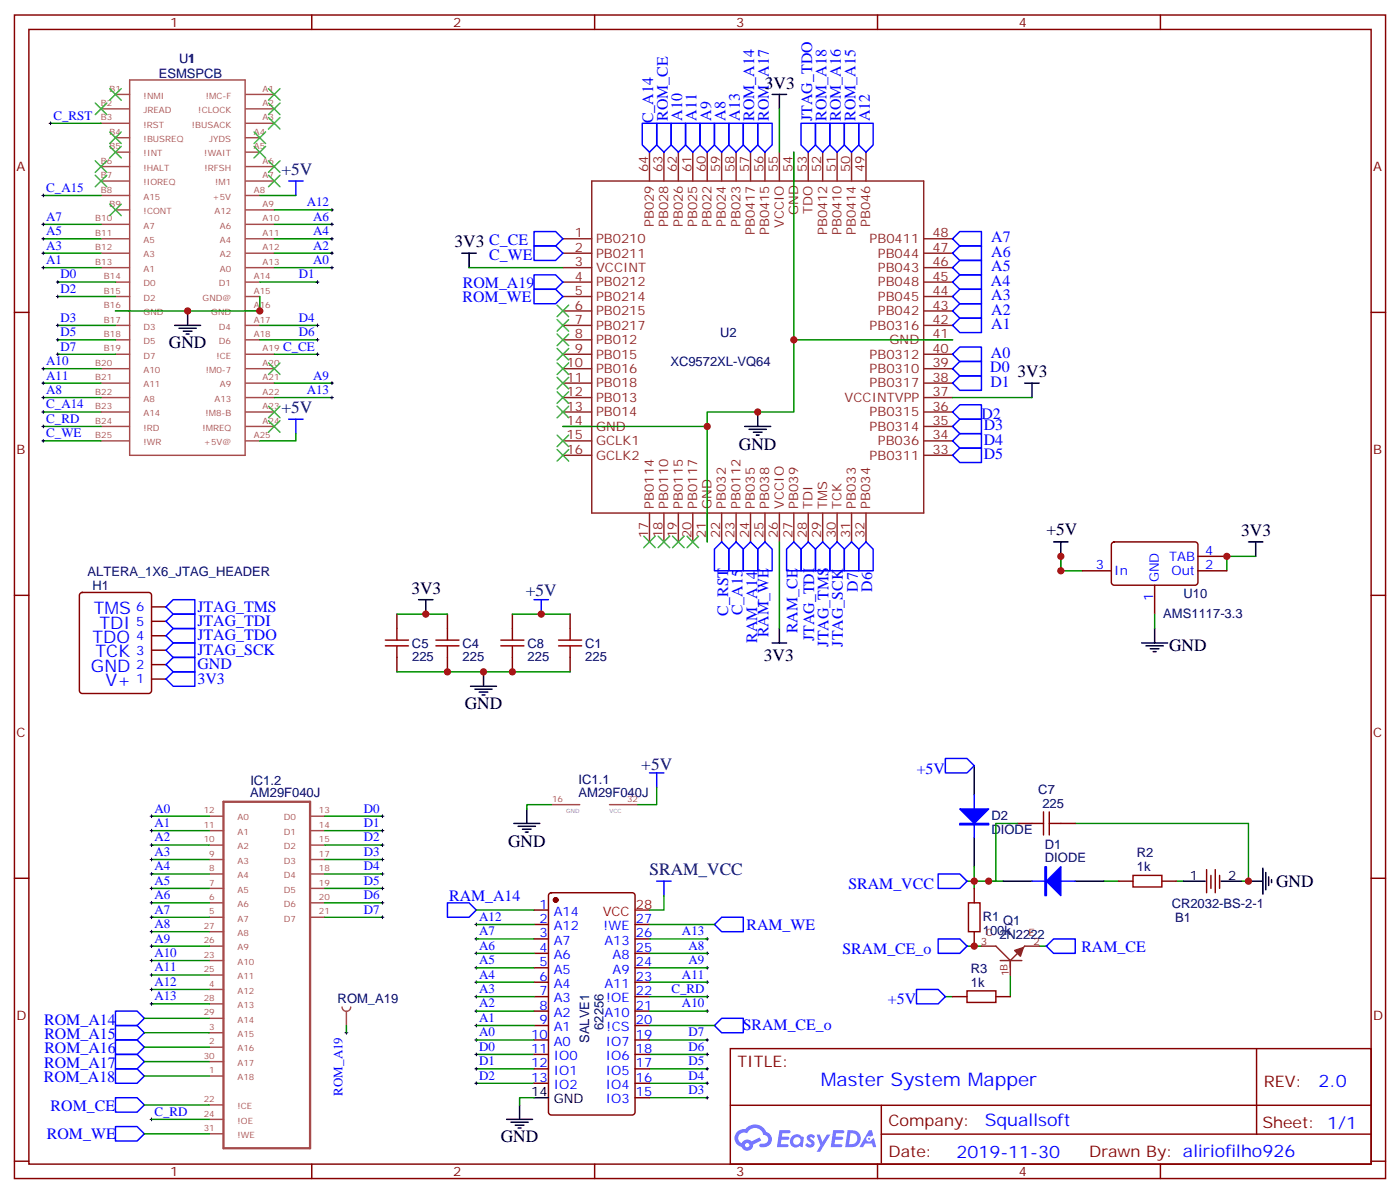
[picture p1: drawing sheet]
<svg xmlns="http://www.w3.org/2000/svg" width="342mm" height="292mm" viewBox="0 0 342 292" stroke-linecap="round" stroke-linejoin="round" font-family="sans-serif">
<g fill="none" stroke="#870000" stroke-width=".35">
<path d="M3.5 3.7h335.2v284.3h-335.2zM7.1 7.2h328v277.3h-328zM76.2 3.7v3.5M145.3 3.7v3.5M214.5 3.7v3.5M283.6 3.7v3.5M3.5 76.3h3.6M335.1 76.3h3.6M3.5 145.5h3.6M335.1 145.5h3.6M3.5 214.6h3.6M335.1 214.6h3.6"/>
<path d="M178.5 256.3h156.6v28.2h-156.6zM307.1 256.3v20.9M178.5 270.1h156.5M215.4 277.2h119.6M215.4 270.1v14.1M3.5 283.8h3.6M76.2 284.5v3.5M145.3 284.5v3.5M214.5 284.5v3.5M283.6 284.5v3.5M335.1 283.8h3.6"/>
</g>
<g fill="#5487ff">
<path d="M197.5 277.4a1.22 1.22 0 0 1 1.7 .3l-.4 .6a.47 .47 0 0 0-.3-.4 .47 .47 0 0 0-.5 .2v.1a1.3 1.3 0 0 1 1 1.7 1.39 1.39 0 0 1-2.2-.1l.5-.5 .7 .4a.29 .29 0 0 0 .3-.2 .29 .29 0 0 0-.2-.4 1.04 1.04 0 0 1-.6-1.7z"/>
<path d="M190.5 276.2h2.4a.37 .37 0 0 1 .3 .4 .37 .37 0 0 1-.3 .3h-1.7l-.1 .9h1.5l.3 .3-.3 .4h-1.6l-.2 1.1h1.5a.36 .36 0 0 1 .4 .4 .36 .36 0 0 1-.3 .3h-2.5z"/>
<path d="M203.6 276.2h2.4a.37 .37 0 0 1 .4 .4 .37 .37 0 0 1-.4 .3h-1.6l-.2 .9h1.6l.3 .3-.4 .4h-1.6l-.1 1.1h1.5a.36 .36 0 0 1 .4 .4 .36 .36 0 0 1-.4 .3h-2.4z"/>
<path d="M212.4 276.2h.7l.3 1.2-.6 .4a.69 .69 0 0 0-1 .2 .69 .69 0 0 0 .4 1 .69 .69 0 0 0 .9-.6l.5-.3 .6 2.2h-.8l-.2-.9h-1.8l-.5 .9h-.8z"/>
<path d="M199.6 277.3h.8l.6 1.8 1.1-1.8h.9l-2.6 4.2h-.8l.9-1.6z"/>
<path d="M207.2 276.2l-.6 4.1h1.3a2.11 2.11 0 0 0 2.5-2.1 2.11 2.11 0 0 0-2.5-2zM207.9 276.9a1.39 1.39 0 0 1 1.7 1.4 1.39 1.39 0 0 1-1.8 1.3h-.3z"/>
<path d="M193.5 277.8a1.47 1.47 0 0 0-.1 2.1 1.47 1.47 0 0 0 2.1 .1l.7 .3 .3-2.3-.2-.2h-.4a1.49 1.49 0 0 0-2.4 0zM194.2 278.2a.92 .92 0 0 1 1.5 .5 .92 .92 0 0 1-1.3 1 .9 .9 0 0 1-.2-1.5z"/>
<path d="M180.2 276.6a2.18 2.18 0 0 0 1.1 3.7 1.44 1.44 0 0 0 1.6 .9 1.44 1.44 0 0 0 1.2-1.5l2-1-.5-.7-1.9 .9a1.47 1.47 0 0 0-2.4 .5 1.39 1.39 0 0 1-.7-2 1.39 1.39 0 0 1 2-.4 2.12 2.12 0 0 1 2.2-1.3 2.12 2.12 0 0 1 1.9 1.6 1.07 1.07 0 0 1 1.1 1.1 1.07 1.07 0 0 1-1 1.1h-.7a.43 .43 0 0 0-.5 .4 .43 .43 0 0 0 .4 .4 1.98 1.98 0 0 0 2.5-1.2 1.98 1.98 0 0 0-1.2-2.5 2.98 2.98 0 0 0-5.1-.7l-1.1 .1zM182.1 279.9a.55 .55 0 0 1 1.1 0 .55 .55 0 0 1-1.1 0z"/>
<circle cx="212.4" cy="278.3" r=".26"/>
</g>
<g fill="none" stroke="#a64a4a" stroke-width=".35">
<path d="M31.7 19.5h28.2v91.8h-28.2zM24.7 26.6h6.9M24.7 30.1h6.9M28.2 23.1h3.5M28.2 33.7h3.5M28.2 37.2h3.5M60 33.7h3.5M60 37.2h3.5M60.1 23.1h6.9M60.1 26.6h6.9M60.1 30.1h6.9M24.7 40.7h6.9"/>
<path d="M24.7 44.2h6.9M24.7 47.8h6.9M24.7 54.8h6.9M24.7 58.3h6.9M28.2 51.3h3.5M60 47.8h3.5M60.1 40.7h6.9M60.1 44.2h6.9M60.1 51.3h6.9M60.1 54.8h6.9M60.1 58.3h6.9M24.7 61.9h6.9"/>
<path d="M24.7 65.4h6.9M28.2 68.9h3.5M28.2 72.5h3.5M28.2 76h3.5M28.2 79.5h3.5M60 68.9h3.5M60 72.5h3.5M60 76h3.5M60 79.5h3.5M60.1 61.9h6.9M60.1 65.4h6.9M24.7 90.1h6.9"/>
<path d="M24.7 93.6h6.9M24.7 97.2h6.9M28.2 83h3.5M28.2 86.6h3.5M60 83h3.5M60.1 86.6h6.9M60.1 90.1h6.9M60.1 93.6h6.9M60.1 97.2h6.9M24.7 100.7h6.9M24.7 104.2h6.9M24.7 107.7h6.9"/>
<path d="M60 107.7h3.5M60.1 100.7h6.9M60.1 104.2h6.9M51.2 199.5h3.4M75.9 199.5h3.5M134.8 196.6h6.9M149 196.6h6.9M51.2 217.1h3.4M51.2 213.6h3.4M51.2 210h3.4M51.2 206.5h3.4M51.2 203h3.4"/>
<path d="M75.9 217.1h3.5M75.9 213.6h3.5M75.9 210h3.5M75.9 206.5h3.5M75.9 203h3.5M51.2 224.2h3.4M51.2 220.6h3.4M51.2 234.7h3.4M51.2 238.3h3.4M51.2 231.2h3.4M51.2 227.7h3.4M75.9 224.2h3.5"/>
<path d="M75.9 220.6h3.5M51.2 241.8h3.4M51.2 245.3h3.4M51.2 248.8h3.4M51.2 252.4h3.4M51.2 255.9h3.4M51.2 259.4h3.4M84.7 247.1v3.5M85.7 246.1a1.06 1.06 0 0 1-1 1 1.06 1.06 0 0 1-1.1-1M51.2 277.1h3.4M51.2 270h3.4M51.2 273.5h3.4"/>
<path d="M51.2 263h3.4"/>
</g>
<g fill="none" stroke="#000" stroke-width=".35">
<path d="M188.7 23.1h3.6M190.5 23.1v3.5M42.7 79.5h6.3M45.9 76v3.5M112.9 61.9h3.5M114.7 61.9v3.5M43.7 80.2h4.3M44.8 80.9h2.1M45.5 81.6h.7M250.5 93.6h3.5M252.2 93.6v3.6M182 104.2h6.4"/>
<path d="M183.1 104.9h4.2M184.1 105.6h2.2M184.9 106.3h.7M185.2 100.7v3.5M257.5 132.4h3.6M259.3 132.4v3.6M305.2 132.4h3.5M306.9 132.4v3.6M102.3 146.5h3.5M104.1 146.5v3.6M188.7 157.1h3.6M190.5 153.6v3.5"/>
<path d="M279 157.1h6.4M280.1 157.8h4.2M281.2 158.5h2.1M281.9 159.2h.7M282.2 153.6v3.5M115 167.7h6.4M116.1 168.4h4.2M117.1 169.1h2.1M117.8 169.8h.7M118.2 164.2v3.5M128.8 197.7v3.5M238.1 187.1v7.1"/>
<path d="M125.6 201.2h6.3M126.6 201.9h4.3M127.7 202.6h2.1M128.4 203.3h.7M238.1 204.8v7M245.2 215.3h7M262.8 215.3h7.1M289.3 215.3h5.3M298.4 215.3h5M305.2 215.3h3.5M308.7 212.2v6.3M309.4 213.2v4.3"/>
<path d="M310.1 214.3v2.1M310.8 215v.7M123.8 273.5h6.4M124.9 274.2h4.2M125.9 275h2.2M126.6 275.7h.8M127 270v3.5M130.5 268.3h3.6"/>
</g>
<g fill="none" stroke="#8c2424" stroke-width=".35">
<path d="M158.7 37.2v7M162.3 37.2v7M165.8 37.2v7M169.3 37.2v7M172.9 37.2v7M176.4 37.2v7M179.9 37.2v7M183.4 37.2v7M187 37.2v7M190.5 37.2v7M194 37.2v7M197.6 37.2v7"/>
<path d="M201.1 37.2v7M204.6 37.2v7M208.1 37.2v7M211.7 37.2v7M137.6 58.3h7M144.6 44.2h81.2v81.2h-81.2zM225.8 58.3h7M137.6 61.9h7M137.6 65.4h7M137.6 68.9h7M137.6 72.5h7M137.6 76h7"/>
<path d="M137.6 79.5h7M225.8 61.9h7M225.8 65.4h7M225.8 68.9h7M225.8 72.5h7M225.8 76h7M225.8 79.5h7M137.6 83h7M137.6 86.6h7M137.6 90.1h7M137.6 93.6h7M137.6 97.2h7"/>
<path d="M225.8 83h7M225.8 86.6h7M225.8 90.1h7M225.8 93.6h7M225.8 97.2h7M137.6 100.7h7M137.6 104.2h7M137.6 107.7h7M137.6 111.3h7M225.8 100.7h7M225.8 104.2h7M225.8 107.7h7"/>
<path d="M225.8 111.3h7M158.7 125.4v7M162.3 125.4v7M165.8 125.4v7M169.3 125.4v7M172.9 125.4v7M176.4 125.4v7M179.9 125.4v7M183.4 125.4v7M187 125.4v7M190.5 125.4v7M194 125.4v7"/>
<path d="M197.6 125.4v7M201.1 125.4v7M204.6 125.4v7M208.1 125.4v7M211.7 125.4v7M239.9 231.2h3.5l3.5 3.5M244.5 234.7h5.3M246.9 234.7v1.8M246.9 234.7v3.6M248.7 233l-1.8 1.7M254 231.2h-3.5l-.4 .4"/>
</g>
<g fill="none" stroke="#008700" stroke-width=".35">
<path d="M12.3 30.1h12.4M190.5 26.6v10.6M194 37.2v63.5h-21.1v31.7M10.6 58.3h14.1M10.6 54.8h14.1M10.6 47.8h14.1M63.5 47.8h8.8M67 58.3h14.1M67 54.8h14.1M67 51.3h14.1M10.6 65.4h14.1M10.6 61.9h14.1"/>
<path d="M14.1 68.9h14.1M14.1 72.5h14.1M14.1 79.5h14.1M63.5 72.5v3.5h-35.3M63.5 68.9h14.1M63.5 79.5h14.1M67 65.4h14.1M67 61.9h14.1M114.7 65.4h22.9M10.6 93.6h14.1M10.6 97.2h14.1M10.6 90.1h14.1"/>
<path d="M14.1 83h14.1M14.1 86.6h14.1M63.5 83h14.1M67 86.6h10.6M67 93.6h14.1M67 97.2h14.1M194 83h38.8M232.8 97.2h19.4M10.6 104.2h14.1M10.6 100.7h14.1M10.6 107.7h14.1M72.3 106v1.7h-8.8"/>
<path d="M137.6 104.2h35.3M190.5 132.4v21.2M259.3 139.5v-3.5v3.5h5.3M306.9 136h-7v3.5M97 150.1h12.4M125.2 150.1h14.1M282.2 150.1v3.5M97 164.2h42.3M37 199.5h14.2M79.4 199.5h14.1M134.8 196.6h-6v1.1M160.5 192.4v4.2h-4.6"/>
<path d="M37 217.1h14.2M37 213.6h14.2M37 210h14.2M37 203h14.2M37 206.5h14.2M79.4 217.1h14.1M79.4 213.6h14.1M79.4 210h14.1M79.4 203h14.1M79.4 206.5h14.1M162.3 218.9v3.5h-3.6M238.1 211.8v5.3"/>
<path d="M241.7 215.3h3.5M248.7 201.2h-5.3v14.1h-7M262.8 201.2h42.4v14.1h-1.8M269.9 215.3h3.5M287.5 215.3h1.8M37 231.2h14.2M37 238.3h14.2M37 227.7h14.2M37 234.7h14.2M37 224.2h14.2M37 220.6h14.2M79.4 224.2h14.1"/>
<path d="M79.4 220.6h14.1M116.4 225.9h14.1M116.4 222.4h14.1M116.4 229.4h14.1M116.4 236.5h14.1M116.4 233h14.1M158.7 225.9h15.9M158.7 229.4h14.2M158.7 236.5h14.2M158.7 233h14.2M236.4 231.2h3.5M246.9 238.3v5.3"/>
<path d="M254 231.2h1.8M35.3 259.4h15.9M35.3 248.8h15.9M35.3 252.4h15.9M35.3 255.9h15.9M37 245.3h14.2M37 241.8h14.2M84.7 250.6v1.8M116.4 257.7h14.1M116.4 254.1h14.1M116.4 243.6h14.1M116.4 240h14.1"/>
<path d="M116.4 247.1h14.1M116.4 250.6h14.1M158.7 257.7h14.2M158.7 254.1h14.2M158.7 243.6h14.2M158.7 240h14.2M158.7 247.1h14.2M158.7 250.6h15.9M231.1 243.6h1.7M35.3 270h15.9M35.3 277.1h15.9M35.3 263h15.9"/>
<path d="M37 273.5h14.2M116.4 261.2h14.1M116.4 264.7h14.1M130.5 268.3h-3.5v1.7M158.7 261.2h14.2M158.7 264.7h14.2M158.7 268.3h14.2"/>
</g>
<g fill="none" stroke="#000" stroke-width=".24">
<path d="M12 30.1h.7M12.3 29.8v.7M10.2 58.3h.7M10.2 54.8h.7M10.2 47.8h.7M10.6 47.4v.7M10.6 54.5v.7M10.6 58v.7M80.8 58.3h.7M80.8 54.8h.7M80.8 51.3h.7M81.1 50.9v.7"/>
<path d="M81.1 54.5v.7M81.1 58v.7M10.2 65.4h.7M10.2 61.9h.7M10.6 61.5v.7M10.6 65.1v.7M13.8 68.9h.7M13.8 72.5h.7M13.8 79.5h.7M14.1 68.6v.7M14.1 72.1v.7M14.1 79.2v.7"/>
<path d="M77.3 68.9h.7M77.3 79.5h.7M77.6 68.6v.7M77.6 79.2v.7M80.8 65.4h.7M80.8 61.9h.7M81.1 61.5v.7M81.1 65.1v.7M10.2 97.2h.7M10.2 93.6h.7M10.2 90.1h.7M10.6 89.7v.8"/>
<path d="M10.6 93.3v.7M10.6 96.8v.7M13.8 83h.7M13.8 86.6h.7M14.1 82.7v.7M14.1 86.2v.7M77.3 83h.7M77.3 86.6h.7M77.6 82.7v.7M77.6 86.2v.7M80.8 97.2h.7M80.8 93.6h.7"/>
<path d="M81.1 93.3v.7M81.1 96.8v.7M10.2 100.7h.7M10.2 104.2h.7M10.2 107.7h.7M10.6 100.3v.7M10.6 103.9v.7M10.6 107.4v.7M36.7 199.5h.7M37 199.1v.7M93.1 199.5h.7M93.5 199.1v.7"/>
<path d="M36.7 213.6h.7M36.7 217.1h.7M36.7 210h.7M36.7 203h.7M36.7 206.5h.7M37 202.6v.7M37 206.2v.7M37 209.7v.7M37 213.2v.7M37 216.7v.8M93.1 213.6h.7M93.1 217.1h.7"/>
<path d="M93.1 210h.7M93.1 203h.7M93.1 206.5h.7M93.5 202.6v.7M93.5 206.2v.7M93.5 209.7v.7M93.5 213.2v.7M93.5 216.7v.8M36.7 227.7h.7M36.7 231.2h.7M36.7 238.3h.7M36.7 234.7h.7"/>
<path d="M36.7 220.6h.7M36.7 224.2h.7M37 220.3v.7M37 223.8v.7M37 227.3v.7M37 230.9v.7M37 234.4v.7M37 237.9v.7M93.1 220.6h.7M93.1 224.2h.7M93.5 220.3v.7M93.5 223.8v.7"/>
<path d="M116.1 229.4h.7M116.1 225.9h.7M116.1 236.5h.7M116.1 233h.7M116.4 225.6v.7M116.4 229.1v.7M116.4 232.6v.7M116.4 236.1v.8M116.4 239.7v.7M172.5 229.4h.7M172.5 236.5h.7M172.5 233h.7"/>
<path d="M172.9 229.1v.7M172.9 232.6v.7M172.9 236.1v.8M172.9 239.7v.7M36.7 245.3h.7M36.7 241.8h.7M37 241.4v.7M37 245v.7M84.3 252.4h.7M84.7 252v.7M116.1 257.7h.7M116.1 254.1h.7"/>
<path d="M116.1 243.6h.7M116.1 240h.7M116.1 247.1h.7M116.1 250.6h.7M116.4 243.2v.7M116.4 246.7v.7M116.4 250.3v.7M116.4 253.8v.7M116.4 257.3v.7M172.5 257.7h.7M172.5 254.1h.7M172.5 243.6h.7"/>
<path d="M172.5 240h.7M172.5 247.1h.7M172.9 243.2v.7M172.9 246.7v.7M172.9 253.8v.7M172.9 257.3v.7M36.7 273.5h.7M37 273.2v.7M116.1 261.2h.7M116.1 264.7h.7M116.4 260.8v.7M116.4 264.4v.7"/>
<path d="M172.5 261.2h.7M172.5 264.7h.7M172.5 268.3h.7M172.9 260.8v.7M172.9 264.4v.7M172.9 267.9v.7"/>
</g>
<g fill="none" stroke="#a10000" stroke-width=".35">
<path d="M94.2 156.4h5.6M94.2 157.8h5.6M97 153.6v2.8M97 157.8v2.9M106.5 156.4h5.7M106.5 157.8h5.7M109.4 153.6v2.8M109.4 157.8v2.9M122.4 156.4h5.7M122.4 157.8h5.7M125.2 153.6v2.8M125.2 157.8v2.9"/>
<path d="M136.5 156.4h5.7M136.5 157.8h5.7M139.3 153.6v2.8M139.3 157.8v2.9M255.1 198.4v5.6M256.5 198.4v5.6M252.2 201.2h2.9M256.5 201.2h2.8M276.9 213.9h7.1v2.8h-7.1zM236.7 220.6h2.8v7.1h-2.8zM236.4 242.1h7v2.9h-7z"/>
</g>
<g fill="none" stroke="#870000" stroke-width=".35">
<path d="M264.6 139.5h7M271.9 132.6l.4-.2h19.8a.71 .71 0 0 1 .7 .7v9.2a.76 .76 0 0 1-.7 .7h-19.8a.76 .76 0 0 1-.7-.7v-9.2zM292.8 139.5h7.1M292.8 136h7.1M19.6 145l.5-.2h16.2a.71 .71 0 0 1 .7 .7v23.3a.76 .76 0 0 1-.7 .7h-16.2a.76 .76 0 0 1-.7-.7v-23.3zM37 158.9h3.6M37 155.4h3.6M37 151.8h3.6M37 148.3h3.6M97 150.1v3.5M109.4 150.1v3.5M125.2 150.1v3.5"/>
<path d="M139.3 150.1v3.5M282.2 143v7.1M37 165.9h3.6M37 162.4h3.6M97 160.7v3.5M109.4 160.7v3.5M125.2 160.7v3.5M139.3 160.7v3.5M134.3 218.4l.5-.2h19.7a.71 .71 0 0 1 .7 .7v52.9a.76 .76 0 0 1-.7 .7h-19.7a.76 .76 0 0 1-.7-.7v-52.9zM238.1 217.1v3.5M248.7 201.2h3.5M259.3 201.2h3.5"/>
<path d="M273.4 215.3h3.5M284 215.3h3.5M294.9 212.5v5.7M296 213.9v3.2M297 212.5v5.7M298.1 213.9v3.2M130.5 222.4h3.6M130.5 225.9h3.6M130.5 229.4h3.6M130.5 233h3.6M130.5 236.5h3.6M155.2 225.9h3.5"/>
<path d="M155.2 229.4h3.5M155.2 233h3.5M155.2 236.5h3.5M238.1 227.7v3.5M130.5 243.6h3.6M130.5 240h3.6M130.5 247.1h3.6M130.5 250.6h3.6M130.5 254.1h3.6M130.5 257.7h3.6M155.2 243.6h3.5M155.2 240h3.5"/>
<path d="M155.2 247.1h3.5M155.2 250.6h3.5M155.2 254.1h3.5M155.2 257.7h3.5M232.8 243.6h3.6M243.4 243.6h3.5M130.5 261.2h3.6M130.5 264.7h3.6M155.2 261.2h3.5M155.2 264.7h3.5M155.2 268.3h3.5"/>
</g>
<g fill="none" stroke="#00f" stroke-width=".35">
<path d="M157 30.1h3.5v5.3l-1.8 1.8-1.7-1.8zM160.5 30.1h3.5v5.3l-1.7 1.8-1.8-1.8zM164 30.1h3.6v5.3l-1.8 1.8-1.8-1.8zM167.6 30.1h3.5v5.3l-1.8 1.8-1.7-1.8zM171.1 30.1h3.5v5.3l-1.7 1.8-1.8-1.8zM174.6 30.1h3.6v5.3l-1.8 1.8-1.8-1.8zM178.2 30.1h3.5v5.3l-1.8 1.8-1.7-1.8zM181.7 30.1h3.5v5.3l-1.8 1.8-1.7-1.8zM185.2 30.1h3.5v5.3l-1.7 1.8-1.8-1.8zM195.8 30.1h3.5v5.3l-1.7 1.8-1.8-1.8zM199.3 30.1h3.5v5.3l-1.7 1.8-1.8-1.8zM202.8 30.1h3.6v5.3l-1.8 1.8-1.8-1.8z"/>
<path d="M206.4 30.1h3.5v5.3l-1.8 1.8-1.7-1.8zM209.9 30.1h3.5v5.3l-1.7 1.8-1.8-1.8zM70.6 44.2h3.5M72.3 44.2v3.6M130.5 56.6h5.3l1.8 1.7-1.8 1.8h-5.3zM232.8 58.3l1.8-1.7h5.3v3.5h-5.3zM130.5 60.1h5.3l1.8 1.8-1.8 1.7h-5.3zM130.5 67.2h5.3l1.8 1.7-1.8 1.8h-5.3zM130.5 70.7h5.3l1.8 1.8-1.8 1.7h-5.3zM232.8 65.4l1.8-1.8h5.3v3.6h-5.3zM232.8 68.9l1.8-1.7h5.3v3.5h-5.3zM232.8 72.5l1.8-1.8h5.3v3.5h-5.3z"/>
<path d="M232.8 76l1.8-1.8h5.3v3.6h-5.3zM232.8 79.5l1.8-1.7h5.3v3.5h-5.3zM234.6 60.1h5.3v3.5h-5.3l-1.8-1.7zM232.8 86.6l1.8-1.8h5.3v3.5h-5.3zM232.8 90.1l1.8-1.8h5.3v3.6h-5.3zM234.6 91.9h5.3v3.5h-5.3l-1.8-1.8zM70.6 102.4h3.5M72.3 102.4v3.6M232.8 107.7l1.8-1.7h5.3v3.5h-5.3zM232.8 104.2l1.8-1.8h5.3v3.6h-5.3zM232.8 100.7l1.8-1.8h5.3v3.5h-5.3zM234.6 109.5h5.3v3.5h-5.3l-1.8-1.7z"/>
<path d="M176.4 132.4l1.8 1.8v5.3h-3.6v-5.3zM179.9 132.4l1.8 1.8v5.3h-3.5v-5.3zM183.4 132.4l1.8 1.8v5.3h-3.5v-5.3zM187 132.4l1.7 1.8v5.3h-3.5v-5.3zM192.3 134.2l1.7-1.8 1.8 1.8v5.3h-3.5zM197.6 132.4l1.7 1.8v5.3h-3.5v-5.3zM201.1 132.4l1.7 1.8v5.3h-3.5v-5.3zM204.6 132.4l1.8 1.8v5.3h-3.6v-5.3zM208.1 132.4l1.8 1.8v5.3h-3.5v-5.3zM211.7 132.4l1.7 1.8v5.3h-3.5v-5.3zM40.6 148.3l1.7-1.8h5.3v3.6h-5.3zM40.6 151.8l1.7-1.7h5.3v3.5h-5.3z"/>
<path d="M40.6 155.4l1.7-1.8h5.3v3.5h-5.3zM40.6 158.9l1.7-1.8h5.3v3.6h-5.3zM130.5 146.5h3.6M132.3 146.5v3.6M40.6 162.4l1.7-1.7h5.3v3.5h-5.3zM42.3 164.2h5.3v3.5h-5.3l-1.7-1.8zM158.7 188.9h3.6M160.5 188.9v3.5M231.1 185.3h5.3l1.7 1.8-1.7 1.8h-5.3zM238.1 194.2v10.6M160.5 215.3h3.5M162.3 215.3v3.6"/>
<path d="M229.3 213.6h5.3l1.8 1.7-1.8 1.8h-5.3zM252.2 215.3h10.6M109.4 220.6h5.3l1.7 1.8-1.7 1.8h-5.3zM174.6 225.9l1.8-1.7h5.3v3.5h-5.3zM229.3 229.4h5.3l1.8 1.8-1.8 1.8h-5.3zM255.8 231.2l1.7-1.8h5.3v3.6h-5.3zM28.2 257.7h5.3l1.8 1.7-1.8 1.8h-5.3zM28.2 247.1h5.3l1.8 1.7-1.8 1.8h-5.3zM28.2 254.1h5.3l1.8 1.8-1.8 1.8h-5.3zM28.2 250.6h5.3l1.8 1.8-1.8 1.7h-5.3zM174.6 250.6l1.8-1.8h5.3v3.6h-5.3zM224 241.8h5.3l1.8 1.8-1.8 1.7h-5.3z"/>
<path d="M28.2 275.3h5.3l1.8 1.8-1.8 1.7h-5.3zM28.2 268.3h5.3l1.8 1.7-1.8 1.8h-5.3zM28.2 261.2h5.3l1.8 1.8-1.8 1.7h-5.3z"/>
</g>
<g fill="none" stroke="#3c3" stroke-width=".35">
<path d="M23.3 39.3l2.8 2.8M23.3 25.2l2.8 2.8M26.1 25.2l-2.8 2.8M26.1 39.3l-2.8 2.8M26.8 21.7l2.8 2.8M26.8 32.2l2.8 2.9M26.8 35.8l2.8 2.8M29.6 21.7l-2.8 2.8M29.6 32.2l-2.8 2.9M29.6 35.8l-2.8 2.8M62.1 32.2l2.8 2.9M62.1 35.8l2.8 2.8"/>
<path d="M64.9 32.2l-2.8 2.9M64.9 35.8l-2.8 2.8M65.6 21.7l2.8 2.8M65.6 25.2l2.8 2.8M65.6 28.7l2.8 2.8M65.6 39.3l2.8 2.8M68.4 21.7l-2.8 2.8M68.4 25.2l-2.8 2.8M68.4 28.7l-2.8 2.8M68.4 39.3l-2.8 2.8M23.3 42.8l2.8 2.8M26.1 42.8l-2.8 2.8"/>
<path d="M26.8 49.9l2.8 2.8M29.6 49.9l-2.8 2.8M65.6 42.8l2.8 2.8M68.4 42.8l-2.8 2.8M136.2 74.6l2.8 2.8M136.2 78.1l2.8 2.8M139 74.6l-2.8 2.8M139 78.1l-2.8 2.8M65.6 88.7l2.8 2.8M65.6 99.3l2.8 2.8M68.4 88.7l-2.8 2.8M68.4 99.3l-2.8 2.8"/>
<path d="M136.2 99.3l2.8 2.8M136.2 81.6l2.8 2.9M136.2 85.2l2.8 2.8M136.2 88.7l2.8 2.8M136.2 92.2l2.8 2.8M136.2 95.7l2.8 2.9M139 99.3l-2.8 2.8M139 81.6l-2.8 2.9M139 85.2l-2.8 2.8M139 88.7l-2.8 2.8M139 92.2l-2.8 2.8M139 95.7l-2.8 2.9"/>
<path d="M65.6 102.8l2.8 2.8M68.4 102.8l-2.8 2.8M136.2 106.3l2.8 2.8M136.2 109.9l2.8 2.8M139 106.3l-2.8 2.8M139 109.9l-2.8 2.8M157.3 131l2.9 2.8M160.2 131l-2.9 2.8M160.9 131l2.8 2.8M163.7 131l-2.8 2.8M164.4 131l2.8 2.8M167.2 131l-2.8 2.8"/>
<path d="M167.9 131l2.8 2.8M170.7 131l-2.8 2.8"/>
</g>
<g fill="#00f" stroke="#00f" stroke-width=".35">
<path d="M234.6 201.2h7.1v.4h-7.1z"/>
<path d="M234.6 197.7h7.1l-3.6 3.5z"/>
<path d="M255.4 211.8h.4v7.1h-.4z"/>
<path d="M255.8 215.3l3.5-3.5v7.1z"/>
</g>
<path d="M248 232.3l2.1-.7-.7 2.1z" fill="#8c2424" stroke="#8c2424" stroke-width=".35"/>
<circle cx="135.8" cy="219.9" r=".53" fill="#870000" stroke="#870000" stroke-width=".35"/>
<path d="M155.2 222.4h3.5" fill="none" stroke="#f00" stroke-width=".35"/>
<path d="M54.6 195.9h21.2v84.7h-21.2z" fill="none" stroke="#a64a4a" stroke-width=".56"/>
<g fill="#c00">
<circle cx="104.1" cy="150.1" r=".88"/>
<circle cx="118.2" cy="164.2" r=".88"/>
<circle cx="132.3" cy="150.1" r=".88"/>
<circle cx="194" cy="83" r=".88"/>
<circle cx="185.2" cy="100.7" r=".88"/>
<circle cx="45.9" cy="76" r=".88"/>
<circle cx="63.5" cy="76" r=".88"/>
<circle cx="172.9" cy="104.2" r=".88"/>
<circle cx="299.9" cy="136" r=".88"/>
<circle cx="259.3" cy="136" r=".88"/>
<circle cx="259.3" cy="139.5" r=".88"/>
<circle cx="109.4" cy="164.2" r=".88"/>
<circle cx="125.2" cy="164.2" r=".88"/>
<circle cx="238.1" cy="215.3" r=".88"/>
<circle cx="241.7" cy="215.3" r=".88"/>
<circle cx="305.2" cy="215.3" r=".88"/>
<circle cx="238.1" cy="231.2" r=".88"/>
</g>
<text font-size="4.6" fill="#00f" x="200.6" y="265.3">Master System Mapper</text>
<g font-size="4.2">
<text x="187" y="21.7">3V3</text>
<text x="111.1" y="60.4">3V3 C_CE</text>
<text x="41.3" y="85.2">GND</text>
<text x="248.7" y="92.1">3V3</text>
<text x="180.6" y="109.9">GND</text>
<text x="255.8" y="130.8">+5V</text>
<text x="303.4" y="130.9">3V3</text>
<text x="100.5" y="145">3V3</text>
<text x="186.7" y="161.5">3V3</text>
<text x="285.8" y="159.2">GND</text>
<text x="113.6" y="173.4">GND</text>
<text x="124.2" y="206.9">GND</text>
<text x="311.9" y="216.7">GND</text>
<text x="122.4" y="279.2">GND</text>
</g>
<g font-size="4.2" fill="#000080">
<text x="68.8" y="42.7">+5V</text>
<text x="68.8" y="100.9">+5V</text>
<text x="128.5" y="145.7">+5V</text>
<text x="156.7" y="188.1">+5V</text>
<text x="158.8" y="213.8">SRAM_VCC</text>
</g>
<g font-size="4.2" fill="#00f">
<text x="22.9" y="150.1">TMS</text>
<text x="24.3" y="153.6">TDI</text>
<text x="22.6" y="157.1">TDO</text>
<text x="23.4" y="160.7">TCK</text>
<text x="22.2" y="164.2">GND</text>
<text x="25.8" y="167.7">V+</text>
<text x="322.3" y="265.5">2.0</text>
<text x="240.7" y="275.1">Squallsoft</text>
<text x="233.8" y="282.9">2019-11-30</text>
</g>
<g font-size="3.9" fill="#00f">
<text x="163.2" y="29.5" transform="rotate(-90 163.2 29.5)">ROM_CE</text>
<text x="166.7" y="29.5" transform="rotate(-90 166.7 29.5)">A10</text>
<text x="170.3" y="29.5" transform="rotate(-90 170.3 29.5)">A11</text>
<text x="173.8" y="29.5" transform="rotate(-90 173.8 29.5)">A9</text>
<text x="177.3" y="29.5" transform="rotate(-90 177.3 29.5)">A8</text>
<text x="180.8" y="29.5" transform="rotate(-90 180.8 29.5)">A13</text>
<text x="184.4" y="29.5" transform="rotate(-90 184.4 29.5)">ROM_A14</text>
<text x="187.9" y="29.5" transform="rotate(-90 187.9 29.5)">ROM_A17</text>
<text x="198.5" y="29.5" transform="rotate(-90 198.5 29.5)">JTAG_TDO</text>
<text x="202" y="29.5" transform="rotate(-90 202 29.5)">ROM_A18</text>
<text x="205.5" y="29.5" transform="rotate(-90 205.5 29.5)">ROM_A16</text>
<text x="209.1" y="29.5" transform="rotate(-90 209.1 29.5)">ROM_A15</text>
<text x="212.6" y="29.7" transform="rotate(-90 212.6 29.7)">A12</text>
<text x="159.6" y="30.1" transform="rotate(-90 159.6 30.1)">C_A14</text>
<text x="242.3" y="59.2">A7</text>
<text x="119.6" y="63.5">C_WE</text>
<text x="242.3" y="62.8">A6</text>
<text x="113.1" y="70.4">ROM_A19</text>
<text x="242.2" y="69.8">A4</text>
<text x="242.3" y="66.3">A5</text>
<text x="113.1" y="73.9">ROM_WE</text>
<text x="242.3" y="73.3">A3</text>
<text x="242.3" y="76.9">A2</text>
<text x="242.3" y="80.4">A1</text>
<text x="242.2" y="87.5">A0</text>
<text x="242" y="91">D0</text>
<text x="242.1" y="94.5">D1</text>
<text x="239.9" y="102.3">D2</text>
<text x="240.5" y="105.1">D3</text>
<text x="240.5" y="112.2">D5</text>
<text x="240.5" y="108.7">D4</text>
<text x="48.3" y="149.4">JTAG_TMS</text>
<text x="209.7" y="144.7" transform="rotate(-90 209.7 144.7)">D7</text>
<text x="213.2" y="144.7" transform="rotate(-90 213.2 144.7)">D6</text>
<text x="48.3" y="153">JTAG_TDI</text>
<text x="178" y="150.4" transform="rotate(-90 178 150.4)">C_RST</text>
<text x="181.5" y="150.4" transform="rotate(-90 181.5 150.4)">C_A15</text>
<text x="187.9" y="155.8" transform="rotate(-90 187.9 155.8)">RAM_WE</text>
<text x="194.9" y="154.7" transform="rotate(-90 194.9 154.7)">RAM_CE</text>
<text x="48.3" y="156.5">JTAG_TDO</text>
<text x="48.3" y="160">JTAG_SCK</text>
<text x="185.1" y="157.1" transform="rotate(-90 185.1 157.1)">RAM_A14</text>
<text x="199" y="156.7" transform="rotate(-90 199 156.7)">JTAG_TDI</text>
<text x="202.5" y="158" transform="rotate(-90 202.5 158)">JTAG_TMS</text>
<text x="206" y="158" transform="rotate(-90 206 158)">JTAG_SCK</text>
<text x="48.3" y="163.6">GND</text>
<text x="48.3" y="167.1">3V3</text>
<text x="224.1" y="189">+5V</text>
<text x="109.8" y="220.1">RAM_A14</text>
<text x="207.4" y="217.2">SRAM_VCC</text>
<text x="182.4" y="227.2">RAM_WE</text>
<text x="205.9" y="233.1">SRAM_CE_o</text>
<text x="264.3" y="232.8">RAM_CE</text>
<text x="217" y="245.5">+5V</text>
<text x="10.8" y="250.4">ROM_A14</text>
<text x="181.5" y="251.7">SRAM_CE_o</text>
<text x="10.8" y="257.4">ROM_A16</text>
<text x="10.8" y="253.9">ROM_A15</text>
<text x="10.8" y="260.9">ROM_A17</text>
<text x="10.7" y="264.5">ROM_A18</text>
<text x="12.4" y="271.6">ROM_CE</text>
<text x="11.5" y="278.4">ROM_WE</text>
</g>
<g font-size="3.9" fill="#800">
<text x="180.3" y="260.8">TITLE:</text>
<text x="308.9" y="265.5">REV:</text>
<text x="217.2" y="275">Company:</text>
<text x="308.5" y="275.7">Sheet: 1/1</text>
<text x="217.2" y="282.7">Date:</text>
<text x="266.2" y="282.8">Drawn By: aliriofilho926</text>
</g>
<g font-size="3.2" fill="#800">
<text x="41.6" y="6.7">1</text>
<text x="110.8" y="6.7">2</text>
<text x="179.9" y="6.7">3</text>
<text x="249.1" y="6.7">4</text>
<text x="4.1" y="41.8">A</text>
<text x="335.7" y="41.8">A</text>
<text x="4.1" y="110.9">B</text>
<text x="335.7" y="110.9">B</text>
<text x="4.1" y="180.1">C</text>
<text x="335.7" y="180.1">C</text>
<text x="4.1" y="249.2">D</text>
<text x="335.7" y="249.2">D</text>
<text x="41.6" y="287.5">1</text>
<text x="110.8" y="287.5">2</text>
<text x="179.9" y="287.5">3</text>
<text x="249.1" y="287.5">4</text>
</g>
<g font-size="3.2" fill="#000080">
<text x="43.8" y="15.3">U1</text>
<text x="45.9" y="15.5">1</text>
<text x="38.8" y="19">ESMSPCB</text>
<text x="176" y="82.3">U2</text>
<text x="163.8" y="89.4">XC9572XL-VQ64</text>
<text x="21.4" y="140.8">ALTERA_1X6_JTAG_HEADER</text>
<text x="22.6" y="144.1">H1</text>
<text x="289.3" y="146">U10</text>
<text x="284.3" y="151.1">AMS1117-3.3</text>
<text x="100.7" y="158.3">C5</text>
<text x="100.7" y="161.5">225</text>
<text x="113" y="158.3">C4</text>
<text x="113.1" y="161.5">225</text>
<text x="128.9" y="158.3">C8</text>
<text x="129" y="161.5">225</text>
<text x="143" y="158.3">C1</text>
<text x="143.1" y="161.5">225</text>
<text x="61.2" y="191.7">IC1.2</text>
<text x="141.4" y="191.7">IC1.1</text>
<text x="61.2" y="194.9">AM29F040J</text>
<text x="141.4" y="194.9">AM29F040J</text>
<text x="253.8" y="193.9">C7</text>
<text x="254.8" y="197.3">225</text>
<text x="242.4" y="203.8">DIODE</text>
<text x="242.4" y="200.4">D2</text>
<text x="255.4" y="207.4">D1</text>
<text x="277.9" y="209.5">R2</text>
<text x="255.4" y="210.7">DIODE</text>
<text x="277.9" y="212.9">1k</text>
<text x="286.4" y="221.8">CR2032-BS-2-1</text>
<text x="240.2" y="225.1">R1</text>
<text x="245.2" y="226">Q1</text>
<text x="287.3" y="225.3">B1</text>
<text x="240.2" y="228.5">100k</text>
<text x="244.3" y="229.4">2N2222</text>
<text x="237.3" y="237.7">R3</text>
<text x="82.5" y="245">ROM_A19</text>
<text x="237.3" y="241.1">1k</text>
<text x="147.5" y="251.7" transform="rotate(-90 147.5 251.7)">62256</text>
<text x="144" y="254.9" transform="rotate(-90 144 254.9)">SALVE1</text>
</g>
<g font-size="3.2" fill="#00f">
<text x="13.1" y="29.2">C_RST</text>
<text x="11.3" y="46.9">C_A15</text>
<text x="11.3" y="53.9">A7</text>
<text x="75" y="50.4">A12</text>
<text x="76.6" y="53.9">A6</text>
<text x="11.3" y="57.5">A5</text>
<text x="76.6" y="57.5">A4</text>
<text x="11.3" y="64.5">A1</text>
<text x="11.3" y="61">A3</text>
<text x="76.6" y="64.5">A0</text>
<text x="76.6" y="61">A2</text>
<text x="14.8" y="68.1">D0</text>
<text x="14.8" y="71.6">D2</text>
<text x="73" y="68.1">D1</text>
<text x="14.8" y="78.6">D3</text>
<text x="14.8" y="82.2">D5</text>
<text x="73" y="78.6">D4</text>
<text x="73" y="82.2">D6</text>
<text x="11.3" y="89.2">A10</text>
<text x="14.8" y="85.7">D7</text>
<text x="69.2" y="85.7">C_CE</text>
<text x="11.3" y="92.7">A11</text>
<text x="76.6" y="92.7">A9</text>
<text x="11.3" y="96.3">A8</text>
<text x="11.3" y="99.8">C_A14</text>
<text x="75" y="96.3">A13</text>
<text x="11.3" y="103.3">C_RD</text>
<text x="11.3" y="106.9">C_WE</text>
<text x="285.8" y="137">TAB</text>
<text x="294.6" y="135.6">4</text>
<text x="267.9" y="139.1">3</text>
<text x="272.3" y="140.5">In</text>
<text x="283.3" y="142.3" transform="rotate(-90 283.3 142.3)">GND</text>
<text x="286.3" y="140.5">Out</text>
<text x="294.6" y="139.1">2</text>
<text x="33.3" y="149.4">6</text>
<text x="281.9" y="146.8" transform="rotate(-90 281.9 146.8)">1</text>
<text x="33.3" y="152.9">5</text>
<text x="33.3" y="159.9">3</text>
<text x="33.3" y="156.4">4</text>
<text x="33.3" y="167">1</text>
<text x="33.3" y="163.5">2</text>
<text x="37.7" y="198.6">A0</text>
<text x="37.7" y="202.1">A1</text>
<text x="88.9" y="198.6">D0</text>
<text x="88.9" y="202.1">D1</text>
<text x="37.7" y="205.6">A2</text>
<text x="37.7" y="209.2">A3</text>
<text x="88.9" y="209.2">D3</text>
<text x="88.9" y="205.6">D2</text>
<text x="37.7" y="212.7">A4</text>
<text x="88.9" y="212.7">D4</text>
<text x="37.7" y="216.2">A5</text>
<text x="37.7" y="219.7">A6</text>
<text x="88.9" y="216.2">D5</text>
<text x="88.9" y="219.7">D6</text>
<text x="37.7" y="226.8">A8</text>
<text x="37.7" y="223.3">A7</text>
<text x="88.9" y="223.3">D7</text>
<text x="117.1" y="225">A12</text>
<text x="131.9" y="222">1</text>
<text x="131.9" y="225.6">2</text>
<text x="135.4" y="223.8">A14</text>
<text x="135.4" y="227.3">A12</text>
<text x="147.5" y="227.3">!WE</text>
<text x="155.4" y="225.6">27</text>
<text x="37.7" y="230.3">A9</text>
<text x="37.7" y="233.9">A10</text>
<text x="117.1" y="228.6">A7</text>
<text x="117.1" y="232.1">A6</text>
<text x="131.9" y="229.1">3</text>
<text x="131.9" y="232.6">4</text>
<text x="135.4" y="230.9">A7</text>
<text x="147.7" y="230.9">A13</text>
<text x="155.4" y="232.6">25</text>
<text x="155.4" y="229.1">26</text>
<text x="166.7" y="228.6">A13</text>
<text x="168.3" y="232.1">A8</text>
<text x="37.7" y="237.4">A11</text>
<text x="117.1" y="235.6">A5</text>
<text x="117.1" y="239.1">A4</text>
<text x="131.9" y="236.1">5</text>
<text x="131.9" y="239.7">6</text>
<text x="135.4" y="234.4">A6</text>
<text x="135.4" y="237.9">A5</text>
<text x="149.7" y="237.9">A9</text>
<text x="149.7" y="234.4">A8</text>
<text x="155.4" y="239.7">23</text>
<text x="155.4" y="236.1">24</text>
<text x="166.7" y="239.1">A11</text>
<text x="168.3" y="235.6">A9</text>
<text x="37.7" y="244.4">A13</text>
<text x="37.7" y="240.9">A12</text>
<text x="117.1" y="242.7">A3</text>
<text x="131.9" y="243.2">7</text>
<text x="135.4" y="241.4">A4</text>
<text x="135.4" y="245">A3</text>
<text x="147.7" y="241.4">A11</text>
<text x="148.2" y="245">!OE</text>
<text x="155.4" y="243.2">22</text>
<text x="164.1" y="242.7">C_RD</text>
<text x="117.1" y="246.2">A2</text>
<text x="117.1" y="249.7">A1</text>
<text x="131.9" y="246.7">8</text>
<text x="131.9" y="250.3">9</text>
<text x="135.4" y="248.5">A2</text>
<text x="147.7" y="248.5">A10</text>
<text x="155.4" y="250.3">20</text>
<text x="155.4" y="246.7">21</text>
<text x="166.7" y="246.2">A10</text>
<text x="117.1" y="256.8">D0</text>
<text x="117.1" y="253.3">A0</text>
<text x="129.8" y="253.8">10</text>
<text x="129.8" y="257.3">11</text>
<text x="135.4" y="252">A1</text>
<text x="135.4" y="255.6">A0</text>
<text x="148.1" y="255.6">IO7</text>
<text x="148.3" y="252">!CS</text>
<text x="155.4" y="257.3">18</text>
<text x="155.4" y="253.8">19</text>
<text x="168.3" y="256.8">D6</text>
<text x="168.3" y="253.3">D7</text>
<text x="117.1" y="260.3">D1</text>
<text x="117.1" y="263.8">D2</text>
<text x="129.8" y="260.8">12</text>
<text x="135.4" y="259.1">IO0</text>
<text x="135.4" y="262.6">IO1</text>
<text x="148.1" y="262.6">IO5</text>
<text x="148.1" y="259.1">IO6</text>
<text x="155.4" y="260.8">17</text>
<text x="168.3" y="263.8">D4</text>
<text x="168.3" y="260.3">D5</text>
<text x="83.7" y="267.7" transform="rotate(-90 83.7 267.7)">ROM_A19</text>
<text x="129.8" y="264.4">13</text>
<text x="135.4" y="266.1">IO2</text>
<text x="148.1" y="269.7">IO3</text>
<text x="148.1" y="266.1">IO4</text>
<text x="155.4" y="267.9">15</text>
<text x="155.4" y="264.4">16</text>
<text x="168.3" y="267.4">D3</text>
<text x="37.7" y="272.7">C_RD</text>
</g>
<g font-size="3.2" fill="#8d2323">
<text x="158.4" y="42.1" transform="rotate(-90 158.4 42.1)">64</text>
<text x="161.9" y="42.1" transform="rotate(-90 161.9 42.1)">63</text>
<text x="165.5" y="42.1" transform="rotate(-90 165.5 42.1)">62</text>
<text x="169" y="42.1" transform="rotate(-90 169 42.1)">61</text>
<text x="172.5" y="42.1" transform="rotate(-90 172.5 42.1)">60</text>
<text x="176" y="42.1" transform="rotate(-90 176 42.1)">59</text>
<text x="179.6" y="42.1" transform="rotate(-90 179.6 42.1)">58</text>
<text x="183.1" y="42.1" transform="rotate(-90 183.1 42.1)">57</text>
<text x="186.6" y="42.1" transform="rotate(-90 186.6 42.1)">56</text>
<text x="190.1" y="42.1" transform="rotate(-90 190.1 42.1)">55</text>
<text x="193.7" y="42.1" transform="rotate(-90 193.7 42.1)">54</text>
<text x="197.2" y="42.1" transform="rotate(-90 197.2 42.1)">53</text>
<text x="200.7" y="42.1" transform="rotate(-90 200.7 42.1)">52</text>
<text x="204.3" y="42.1" transform="rotate(-90 204.3 42.1)">51</text>
<text x="207.8" y="42.1" transform="rotate(-90 207.8 42.1)">50</text>
<text x="211.3" y="42.1" transform="rotate(-90 211.3 42.1)">49</text>
<text x="195.1" y="52.6" transform="rotate(-90 195.1 52.6)">GND</text>
<text x="198.6" y="52.2" transform="rotate(-90 198.6 52.2)">TDO</text>
<text x="140.5" y="58">1</text>
<text x="145.7" y="59.4">PB0210</text>
<text x="159.8" y="55.4" transform="rotate(-90 159.8 55.4)">PB029</text>
<text x="163.3" y="55.4" transform="rotate(-90 163.3 55.4)">PB028</text>
<text x="166.9" y="55.4" transform="rotate(-90 166.9 55.4)">PB026</text>
<text x="170.4" y="55.4" transform="rotate(-90 170.4 55.4)">PB025</text>
<text x="173.9" y="55.4" transform="rotate(-90 173.9 55.4)">PB022</text>
<text x="177.4" y="55.4" transform="rotate(-90 177.4 55.4)">PB024</text>
<text x="181" y="55.4" transform="rotate(-90 181 55.4)">PB023</text>
<text x="184.5" y="57.4" transform="rotate(-90 184.5 57.4)">PB0417</text>
<text x="188" y="57.4" transform="rotate(-90 188 57.4)">PB0415</text>
<text x="191.6" y="55.7" transform="rotate(-90 191.6 55.7)">VCCIO</text>
<text x="202.1" y="57.4" transform="rotate(-90 202.1 57.4)">PB0412</text>
<text x="205.7" y="57.4" transform="rotate(-90 205.7 57.4)">PB0410</text>
<text x="209.2" y="57.4" transform="rotate(-90 209.2 57.4)">PB0414</text>
<text x="212.6" y="59.4">PB0411</text>
<text x="212.7" y="55.4" transform="rotate(-90 212.7 55.4)">PB046</text>
<text x="227.9" y="58">48</text>
<text x="140.5" y="61.5">2</text>
<text x="140.5" y="65.1">3</text>
<text x="145.7" y="62.9">PB0211</text>
<text x="214.6" y="62.9">PB044</text>
<text x="227.9" y="65.1">46</text>
<text x="227.9" y="61.5">47</text>
<text x="140.5" y="68.6">4</text>
<text x="145.7" y="66.5">VCCINT</text>
<text x="145.7" y="70">PB0212</text>
<text x="214.6" y="70">PB048</text>
<text x="214.6" y="66.5">PB043</text>
<text x="227.9" y="68.6">45</text>
<text x="140.5" y="72.1">5</text>
<text x="140.5" y="75.6">6</text>
<text x="145.7" y="73.5">PB0214</text>
<text x="145.7" y="77">PB0215</text>
<text x="214.6" y="77">PB042</text>
<text x="214.6" y="73.5">PB045</text>
<text x="227.9" y="75.6">43</text>
<text x="227.9" y="72.1">44</text>
<text x="140.5" y="79.2">7</text>
<text x="140.5" y="82.7">8</text>
<text x="145.7" y="80.6">PB0217</text>
<text x="212.6" y="80.6">PB0316</text>
<text x="227.9" y="82.7">41</text>
<text x="227.9" y="79.2">42</text>
<text x="138.5" y="89.7">10</text>
<text x="140.5" y="86.2">9</text>
<text x="145.7" y="84.1">PB012</text>
<text x="145.7" y="87.6">PB015</text>
<text x="212.6" y="87.6">PB0312</text>
<text x="217.4" y="84.1">GND</text>
<text x="227.9" y="89.7">39</text>
<text x="227.9" y="86.2">40</text>
<text x="138.5" y="93.3">11</text>
<text x="145.7" y="91.2">PB016</text>
<text x="145.7" y="94.7">PB018</text>
<text x="212.6" y="94.7">PB0317</text>
<text x="212.6" y="91.2">PB0310</text>
<text x="227.9" y="93.3">38</text>
<text x="138.5" y="96.8">12</text>
<text x="138.5" y="100.3">13</text>
<text x="145.7" y="98.2">PB013</text>
<text x="145.7" y="101.7">PB014</text>
<text x="206.5" y="98.2">VCCINTVPP</text>
<text x="212.6" y="101.7">PB0315</text>
<text x="227.9" y="100.3">36</text>
<text x="227.9" y="96.8">37</text>
<text x="138.5" y="103.9">14</text>
<text x="138.5" y="107.4">15</text>
<text x="145.7" y="105.3">GND</text>
<text x="212.6" y="105.3">PB0314</text>
<text x="227.9" y="107.4">34</text>
<text x="227.9" y="103.9">35</text>
<text x="138.5" y="110.9">16</text>
<text x="145.7" y="108.8">GCLK1</text>
<text x="145.7" y="112.3">GCLK2</text>
<text x="212.6" y="112.3">PB0311</text>
<text x="214.6" y="108.8">PB036</text>
<text x="227.9" y="110.9">33</text>
<text x="159.8" y="124.3" transform="rotate(-90 159.8 124.3)">PB0114</text>
<text x="163.3" y="124.3" transform="rotate(-90 163.3 124.3)">PB0110</text>
<text x="166.9" y="124.3" transform="rotate(-90 166.9 124.3)">PB0115</text>
<text x="170.4" y="124.3" transform="rotate(-90 170.4 124.3)">PB0117</text>
<text x="173.9" y="124.3" transform="rotate(-90 173.9 124.3)">GND</text>
<text x="177.4" y="124.3" transform="rotate(-90 177.4 124.3)">PB032</text>
<text x="181" y="124.3" transform="rotate(-90 181 124.3)">PB0112</text>
<text x="184.5" y="124.3" transform="rotate(-90 184.5 124.3)">PB035</text>
<text x="188" y="124.3" transform="rotate(-90 188 124.3)">PB038</text>
<text x="191.6" y="124.3" transform="rotate(-90 191.6 124.3)">VCCIO</text>
<text x="195.1" y="124.3" transform="rotate(-90 195.1 124.3)">PB039</text>
<text x="198.6" y="124.3" transform="rotate(-90 198.6 124.3)">TDI</text>
<text x="202.1" y="124.3" transform="rotate(-90 202.1 124.3)">TMS</text>
<text x="205.7" y="124.3" transform="rotate(-90 205.7 124.3)">TCK</text>
<text x="209.2" y="124.3" transform="rotate(-90 209.2 124.3)">PB033</text>
<text x="212.7" y="124.3" transform="rotate(-90 212.7 124.3)">PB034</text>
<text x="158.4" y="131.5" transform="rotate(-90 158.4 131.5)">17</text>
<text x="161.9" y="131.5" transform="rotate(-90 161.9 131.5)">18</text>
<text x="165.5" y="131.5" transform="rotate(-90 165.5 131.5)">19</text>
<text x="169" y="131.5" transform="rotate(-90 169 131.5)">20</text>
<text x="172.5" y="131.5" transform="rotate(-90 172.5 131.5)">21</text>
<text x="176" y="131.5" transform="rotate(-90 176 131.5)">22</text>
<text x="179.6" y="131.5" transform="rotate(-90 179.6 131.5)">23</text>
<text x="183.1" y="131.5" transform="rotate(-90 183.1 131.5)">24</text>
<text x="186.6" y="131.5" transform="rotate(-90 186.6 131.5)">25</text>
<text x="190.1" y="131.5" transform="rotate(-90 190.1 131.5)">26</text>
<text x="193.7" y="131.5" transform="rotate(-90 193.7 131.5)">27</text>
<text x="197.2" y="131.5" transform="rotate(-90 197.2 131.5)">28</text>
<text x="200.7" y="131.5" transform="rotate(-90 200.7 131.5)">29</text>
<text x="204.3" y="131.5" transform="rotate(-90 204.3 131.5)">30</text>
<text x="207.8" y="131.5" transform="rotate(-90 207.8 131.5)">31</text>
<text x="211.3" y="131.5" transform="rotate(-90 211.3 131.5)">32</text>
</g>
<g font-size="3.2">
<text x="290.8" y="215">1</text>
<text x="300.2" y="215">2</text>
<text x="129.8" y="267.9">14</text>
<text x="135.4" y="269.7">GND</text>
</g>
<g font-size="3.2" fill="#f00">
<text x="147.3" y="223.8">VCC</text>
<text x="155.4" y="222">28</text>
</g>
<g font-size="2.5" fill="#8d2323">
<text x="239.7" y="230.9">3</text>
<text x="240.9" y="228.7">C</text>
<text x="251.4" y="228.7">E</text>
<text x="252.6" y="230.9">2</text>
<text x="246.6" y="238.4" transform="rotate(-90 246.6 238.4)">1B</text>
</g>
<g font-size="2.1" fill="#a54b4b">
<text x="26.8" y="22.4">B1</text>
<text x="64.2" y="22.4">A1</text>
<text x="24.6" y="25.9">B2</text>
<text x="24.6" y="29.4">B3</text>
<text x="35.1" y="27.6">JREAD</text>
<text x="35.1" y="24.1">!NMI</text>
<text x="48.5" y="27.6">!CLOCK</text>
<text x="50.3" y="24.1">!MC-F</text>
<text x="64.2" y="25.9">A2</text>
<text x="64.2" y="29.4">A3</text>
<text x="26.8" y="33">B4</text>
<text x="35.1" y="31.2">!RST</text>
<text x="35.1" y="34.7">!BUSREQ</text>
<text x="46.9" y="31.2">!BUSACK</text>
<text x="51.2" y="34.7">JYDS</text>
<text x="62.1" y="33">A4</text>
<text x="24.6" y="40">B6</text>
<text x="26.8" y="36.5">B5</text>
<text x="35.1" y="41.8">!HALT</text>
<text x="35.1" y="38.2">!INT</text>
<text x="49.9" y="38.2">!WAIT</text>
<text x="50" y="41.8">!RFSH</text>
<text x="62.1" y="36.5">A5</text>
<text x="64.2" y="40">A6</text>
<text x="24.6" y="43.5">B7</text>
<text x="24.6" y="47.1">B8</text>
<text x="35.1" y="45.3">!IOREQ</text>
<text x="52.6" y="45.3">!M1</text>
<text x="62.1" y="47.1">A8</text>
<text x="64.2" y="43.5">A7</text>
<text x="26.8" y="50.6">B9</text>
<text x="35.1" y="48.8">A15</text>
<text x="35.1" y="52.3">!CONT</text>
<text x="52" y="48.8">+5V</text>
<text x="52.4" y="52.3">A12</text>
<text x="64.2" y="50.6">A9</text>
<text x="23.3" y="54.1">B10</text>
<text x="23.3" y="57.7">B11</text>
<text x="35.1" y="55.9">A7</text>
<text x="35.1" y="59.4">A5</text>
<text x="53.8" y="55.9">A6</text>
<text x="53.8" y="59.4">A4</text>
<text x="64.2" y="54.1">A10</text>
<text x="64.2" y="57.7">A11</text>
<text x="23.3" y="61.2">B12</text>
<text x="23.3" y="64.7">B13</text>
<text x="35.1" y="62.9">A3</text>
<text x="53.8" y="62.9">A2</text>
<text x="64.2" y="61.2">A12</text>
<text x="64.2" y="64.7">A13</text>
<text x="25.4" y="68.2">B14</text>
<text x="25.4" y="71.8">B15</text>
<text x="35.1" y="66.4">A1</text>
<text x="35.1" y="70">D0</text>
<text x="53.5" y="70">D1</text>
<text x="53.8" y="66.4">A0</text>
<text x="62.1" y="68.2">A14</text>
<text x="62.1" y="71.8">A15</text>
<text x="25.4" y="75.3">B16</text>
<text x="35.1" y="73.5">D2</text>
<text x="35.1" y="77">GND</text>
<text x="49.5" y="73.5">GND@</text>
<text x="51.6" y="77">GND</text>
<text x="62.1" y="75.3">A16</text>
<text x="25.4" y="78.8">B17</text>
<text x="25.4" y="82.3">B18</text>
<text x="35.1" y="80.6">D3</text>
<text x="53.5" y="80.6">D4</text>
<text x="62.1" y="78.8">A17</text>
<text x="62.1" y="82.3">A18</text>
<text x="23.3" y="89.4">B20</text>
<text x="25.4" y="85.9">B19</text>
<text x="35.1" y="84.1">D5</text>
<text x="35.1" y="87.6">D7</text>
<text x="52.9" y="87.6">!CE</text>
<text x="53.5" y="84.1">D6</text>
<text x="64.2" y="85.9">A19</text>
<text x="64.2" y="89.4">A20</text>
<text x="23.3" y="92.9">B21</text>
<text x="35.1" y="91.1">A10</text>
<text x="35.1" y="94.7">A11</text>
<text x="50.3" y="91.1">!M0-7</text>
<text x="53.8" y="94.7">A9</text>
<text x="64.2" y="92.9">A21</text>
<text x="23.3" y="96.5">B22</text>
<text x="23.3" y="100">B23</text>
<text x="35.1" y="98.2">A8</text>
<text x="35.1" y="101.7">A14</text>
<text x="50.2" y="101.7">!M8-B</text>
<text x="52.4" y="98.2">A13</text>
<text x="64.2" y="96.5">A22</text>
<text x="64.2" y="100">A23</text>
<text x="23.3" y="103.5">B24</text>
<text x="23.3" y="107">B25</text>
<text x="35.1" y="105.3">!RD</text>
<text x="49.5" y="105.3">!MREQ</text>
<text x="62.1" y="107">A25</text>
<text x="64.2" y="103.5">A24</text>
<text x="35.1" y="108.8">!WR</text>
<text x="49.9" y="108.8">+5V@</text>
<text x="135" y="195.9">16</text>
<text x="153.3" y="195.9">32</text>
<text x="49.8" y="202.3">11</text>
<text x="49.8" y="198.8">12</text>
<text x="58" y="200.5">A0</text>
<text x="69.4" y="200.5">D0</text>
<text x="77.9" y="198.8">13</text>
<text x="77.9" y="202.3">14</text>
<text x="49.8" y="205.8">10</text>
<text x="51.1" y="209.3">9</text>
<text x="58" y="207.6">A2</text>
<text x="58" y="204">A1</text>
<text x="69.4" y="204">D1</text>
<text x="69.4" y="207.6">D2</text>
<text x="77.9" y="205.8">15</text>
<text x="77.9" y="209.3">17</text>
<text x="51.1" y="212.9">8</text>
<text x="58" y="214.6">A4</text>
<text x="58" y="211.1">A3</text>
<text x="69.4" y="211.1">D3</text>
<text x="69.4" y="214.6">D4</text>
<text x="77.9" y="212.9">18</text>
<text x="51.1" y="219.9">6</text>
<text x="51.1" y="216.4">7</text>
<text x="58" y="221.7">A6</text>
<text x="58" y="218.1">A5</text>
<text x="69.4" y="218.1">D5</text>
<text x="69.4" y="221.7">D6</text>
<text x="77.9" y="216.4">19</text>
<text x="77.9" y="219.9">20</text>
<text x="49.8" y="227">27</text>
<text x="51.1" y="223.5">5</text>
<text x="58" y="225.2">A7</text>
<text x="69.4" y="225.2">D7</text>
<text x="77.9" y="223.5">21</text>
<text x="49.8" y="230.5">26</text>
<text x="58" y="232.3">A9</text>
<text x="58" y="228.7">A8</text>
<text x="49.8" y="234">23</text>
<text x="49.8" y="237.6">25</text>
<text x="58" y="235.8">A10</text>
<text x="58" y="239.3">A11</text>
<text x="49.8" y="244.6">28</text>
<text x="51.1" y="241.1">4</text>
<text x="58" y="242.8">A12</text>
<text x="49.8" y="248.2">29</text>
<text x="51.1" y="251.7">3</text>
<text x="58" y="246.4">A13</text>
<text x="58" y="249.9">A14</text>
<text x="51.1" y="255.2">2</text>
<text x="58" y="253.4">A15</text>
<text x="58" y="256.9">A16</text>
<text x="49.8" y="258.7">30</text>
<text x="51.1" y="262.3">1</text>
<text x="58" y="260.5">A17</text>
<text x="49.8" y="269.3">22</text>
<text x="58" y="264">A18</text>
<text x="49.8" y="272.8">24</text>
<text x="58" y="271.1">!CE</text>
<text x="58" y="274.6">!OE</text>
<text x="49.8" y="276.4">31</text>
<text x="58" y="278.1">!WE</text>
</g>
<g font-size="1.4" fill="#838383">
<text x="138.4" y="198.7">GND</text>
<text x="149" y="198.8">VCC</text>
</g>
</svg>
